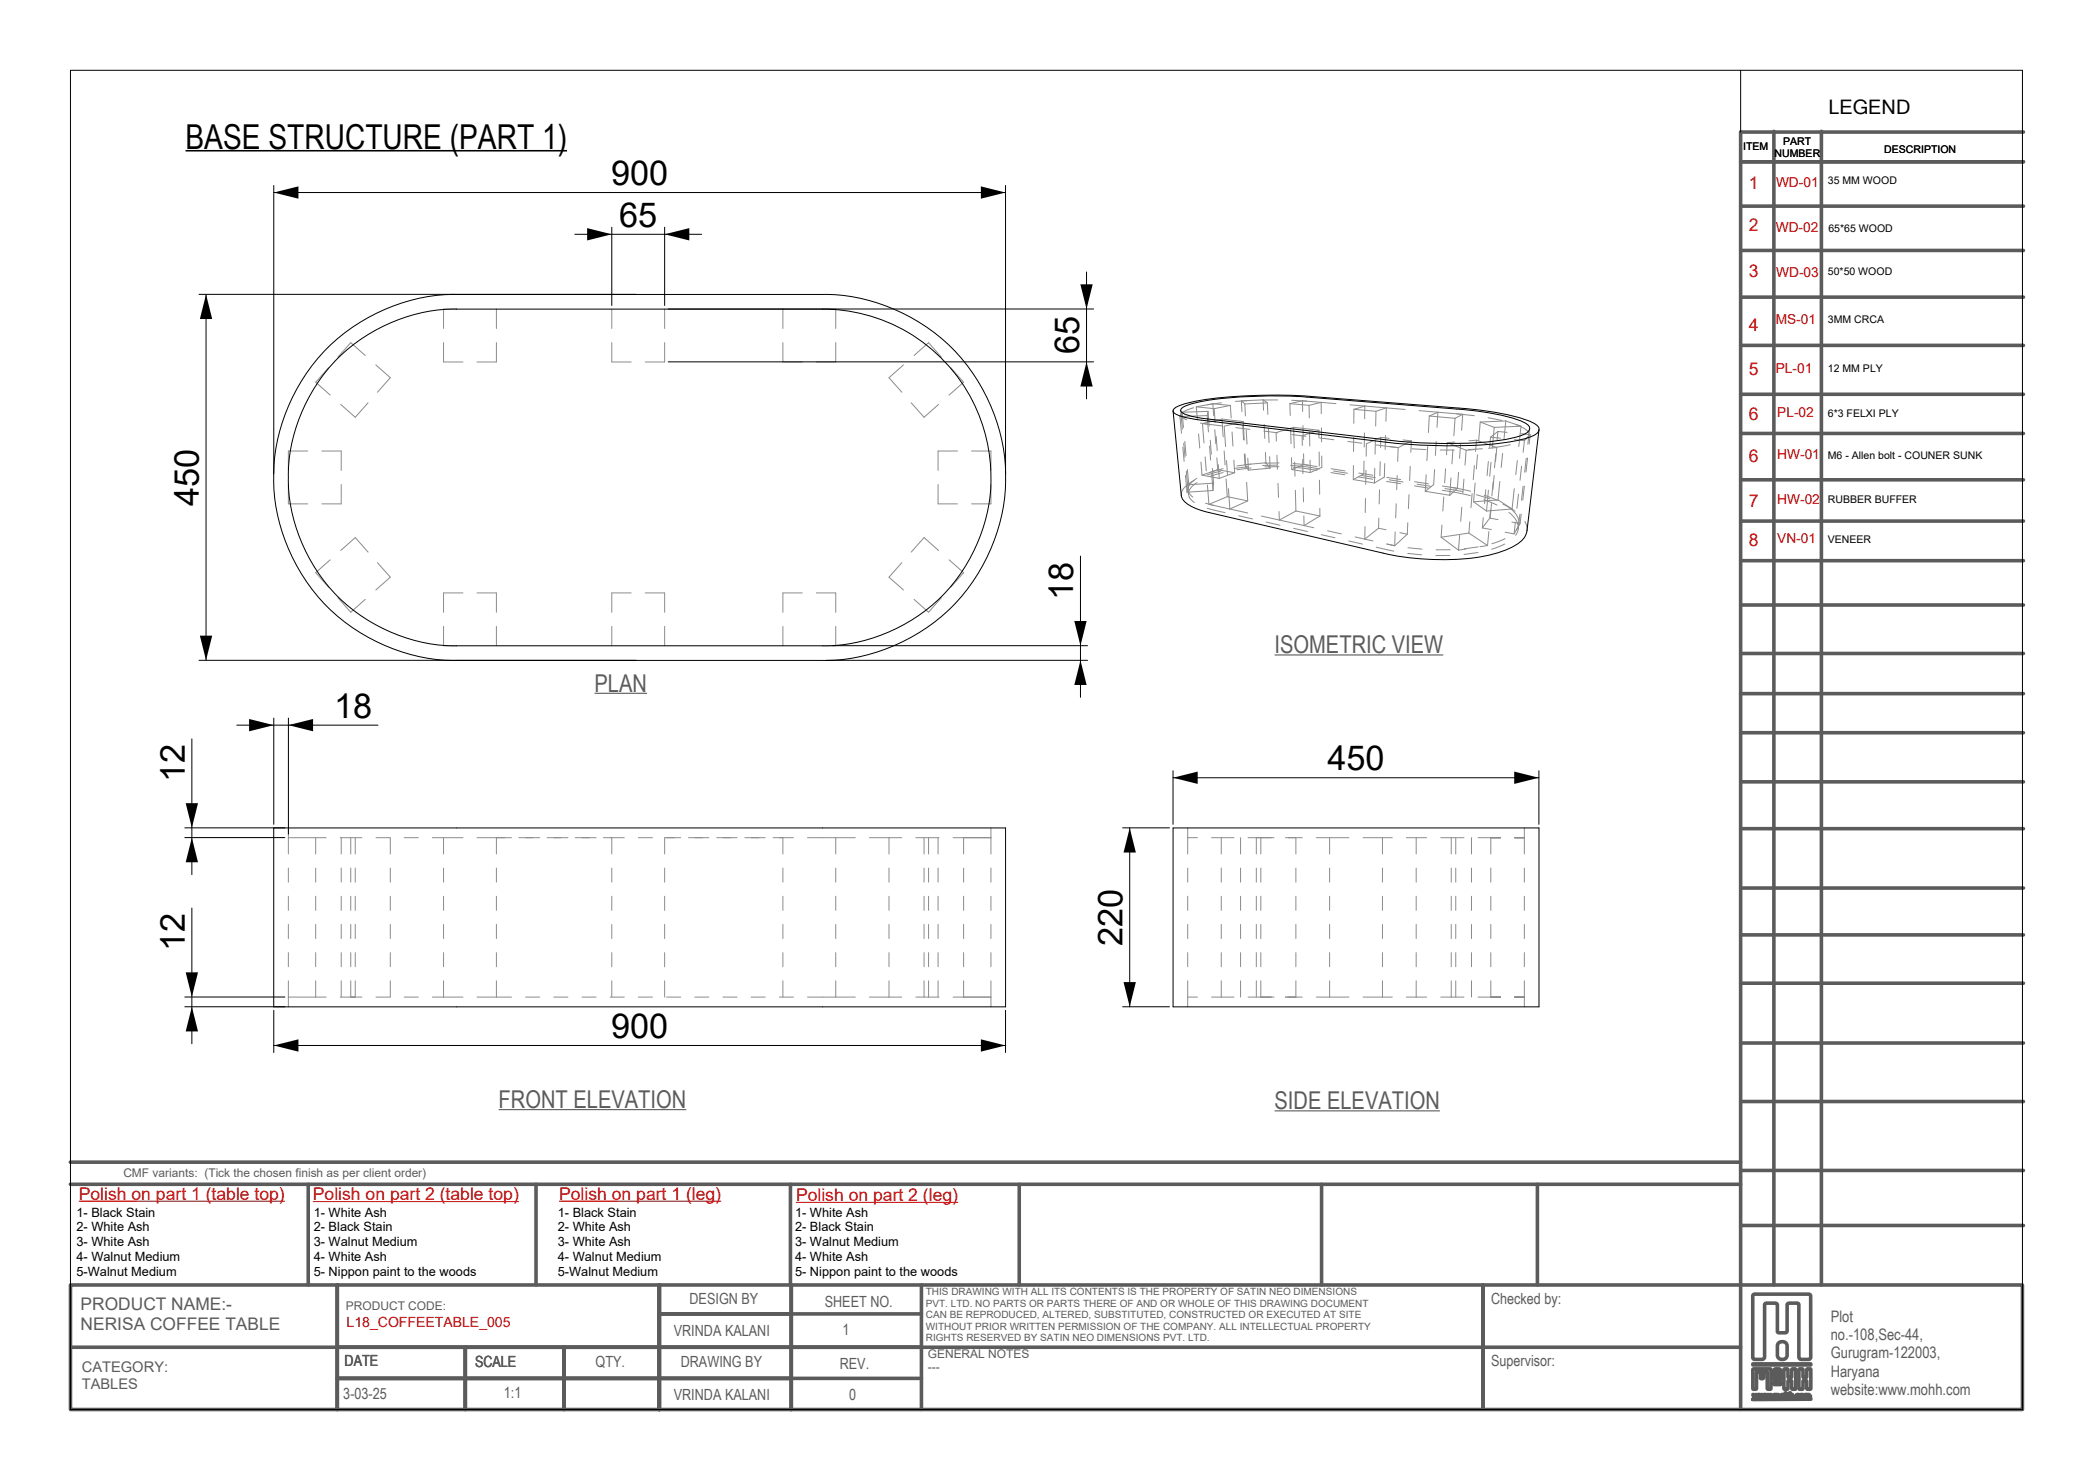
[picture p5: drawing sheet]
<svg xmlns="http://www.w3.org/2000/svg" width="297mm" height="210mm" viewBox="0 0 297 210" stroke-linecap="round" stroke-linejoin="round" font-family="sans-serif">
<!-- layer: Make2D -->
<g fill="none" stroke="#8c8c8c" stroke-width=".14">
<path d="M46.6 52.2l-1.8 2 2.1 1.9M51.8 50.4l-2-1.8-1.9 2.1M52.2 57.1l-1.8 2.1-2-1.8M53.3 51.8l2.1 1.8-1.8 2M62.9 48.6v2.8h2.8M64.8 43.9h-1.9v2.7M70.4 43.9v2.7M70.4 48.6v2.8h-2.7M86.8 43.9v2.7M86.8 48.6v2.8h2.8M94.3 43.9v2.7M94.3 48.6v2.8h-2.7"/>
<path d="M111.1 43.9v2.7M111.1 48.6v2.8h2.7M116.7 43.9h1.9v2.7M118.6 48.6v2.8h-2.8M128.2 51.8l-2 1.8 1.8 2M129.3 57.1l1.8 2.1 2.1-1.8M129.7 50.4l2.1-1.8 1.8 2.1M134.9 52.2l1.8 2-2 1.9M167.4 59.1l.3 2.4M167.5 58.2l.3 2.7M167.7 58.5l-.3 .6M167.7 58.5l.2 2.1"/>
<path d="M169.4 57.9a3.4 3.4 0 0 0-1.7 .8 .52 .52 0 0 0 .4 .7l.3 .1M169.8 57.7l2.5 .3M169.8 57.7l.1 1.9M171.3 59l-3.9 .1M171.3 59l.2 2.3M171.4 58.4l-.1 .6M171.4 58.4l.2 2.1M171.4 58.4l-3.7 .1M172.1 57.3l2.5 .2M172.1 57.3l.1 1.7M172.1 57.3l-2.3 .4M172.3 58l.1 1.9"/>
<path d="M173.3 57.1l-2 .3M173.4 59.5l3 .3M173.4 59.5l.2 2.5M173.4 59.5l-2.8 .6M174.6 57.5l-2.3 .5M174.6 57.5l.1 1.8M176.2 56.9l.4 .4M176.2 56.9v1.5M176.4 59.8l.2 2.6M176.4 59.8l-2.7 .7 .2 2.8M176.6 57.3l.1 1.7M177.3 56.8l-2 .1"/>
<path d="M179.2 56.7l-3 .2M179.2 56.7l.6 .5M179.2 56.7l.1 1.5M179.8 57.2l-3.2 .1M179.8 57.2l.1 1.6M181.3 56.7l-2 .1M183 57.3l2.8 .2M183 57.3l.1 1.6M183.3 56.8l2.2 .1M184.8 56.9l4.8 .4M184.8 56.9l-1.8 .4M184.8 56.9l.1 1.5"/>
<path d="M185.8 57.5l1.7-.4v1.6M185.8 57.5v1.8M191.6 57.4l7.8 .7M192.1 58.1l3.2 .3M192.1 58.1l1.6-.5v1.8M192.1 58.1v2M195.3 58.4l1.4-.5v1.9M195.3 58.4l-.1 2M201.4 58.3l6.2 .5M202.8 59l3.7 .3M202.8 59l1.2-.5-.1 2.1M202.8 59l-.1 2.4"/>
<path d="M206.5 59.3l-.2 2.5M206.7 58.7l2.5 .3M207.6 58.8l-1.1 .5M207.6 58.8l-.2 2.2M210.1 59.9l-.3 2.6M210.1 59.9l1.9 .7M211.2 59.3l1.9 .4M213.7 59.7l2.1 .8M213.7 59.7l-.3 2.6M213.7 59.7l-3.6 .2M40.9 68.7v2.8h2.8M43.7 64h-2.8v2.7"/>
<path d="M45.7 64h2.7v2.7M46.9 79.4l-2.1 1.8 1.8 2.1M48.4 78.1l2-1.8 1.8 2M48.4 68.7v2.8h-2.7M53.6 79.8l1.8 2.1-2.1 1.8M128 79.8l-1.8 2.1 2 1.8M133.1 68.7v2.8h2.8M133.2 78.1l-2.1-1.8-1.8 2M134.7 79.4l2 1.8-1.8 2.1M135.9 64h-2.8v2.7M137.9 64h2.7v2.7M140.6 68.7v2.8h-2.7"/>
<path d="M167.8 63.5l.2 2M168 62.9l.2 2M168.1 62.6l.2 2M168.2 67.4l.2 2.4M168.3 66.9l.4 3.2M168.5 66.6l.2 2.2M168.7 70.1a1.69 1.69 0 0 0 .8 1.2M168.7 68.8l-.3 1M169.5 68.2a2.64 2.64 0 0 0-1.9 2.1M169.8 67.9a2.13 2.13 0 0 0-1.2 1.6 1.51 1.51 0 0 0 .7 1M169.9 68.5a2.15 2.15 0 0 0-1.2 1.6M170.1 61.6l.2 2"/>
<path d="M170.3 60l1.1 .2M170.4 65.6l.2 1.8M170.6 67.4l2.4 .5M170.6 60.1l.3 2.7M170.6 60.1l2.8 .3M171 64.8l.2 2M171.1 71.4l1.2 .3M171.3 72.1l2.5 .6M171.3 68.8l.3 2.8M171.6 71.6l5.5 1.2M171.6 63.3l.2 2M171.7 62.5l.2 2"/>
<path d="M172 67.3l.1 2.3M172.1 66.4l.1 2.1M172.1 69.6l-3.7 .2M172.2 68.5l-.1 1.1M172.2 68.5l-3.5 .3M172.4 61l.1 2M172.6 61.9l.1 2M172.7 65l.1 1.6M172.8 66.6l2.4 .5M172.8 66.6l-2.2 .8M172.9 65.9l.1 2M173.2 66.8l-1.9 .6"/>
<path d="M173.6 66.5l-2 .5M173.6 67l-1.9 .6M173.7 64l.1 2M174 68l.2 2.5M174.1 65.3l.1 2M174.2 70.5l2.9 .6M174.2 70.5l-2.6 1.1M174.3 69.3l.2 2.9 2.6-1.1M174.8 61.3l.2 2M175.1 65.3l.1 1.8M175.2 67.1l-2.2 .8M175.4 60.7l2 .2"/>
<path d="M175.8 73.2l1.9 .4M176.4 60.4l.1 2M176.6 64.4l.1 1.5M176.7 65.9l.5 .8M176.7 64.4l.1 2M176.8 61l.2 2M176.9 68.4l.2 2.7M177.1 65l.1 1.7M177.2 66.2l-2 .3M177.5 65.9l-2 .2M177.5 66.4l-2 .2M179 73.2l7.4 1.7"/>
<path d="M179.4 61.2l1.9 .2M179.4 60.2l.1 2M179.6 64.2v1.5M179.6 65.7l.6 .7M179.6 65.7l-2.9 .2M179.7 74.1l1.9 .4M180 60.8l.1 2M180.2 64.8v1.6M180.2 66.4l-3 .3M181.2 66h-2M181.2 64.6l.1 2M181.4 68.6v2"/>
<path d="M181.5 65.7h-2M181.5 66.2h-2M183.2 60.9v2M183.2 66l4.1 .5M183.3 64.9v1.7M183.3 66.6l2.6 .4M183.3 61.7l2 .2M183.5 65.8l2.1 .2M183.5 66.3l3.4 .4M183.6 60.6l3.6 .4M183.6 60.6l.1 3M183.6 60.6l-2.5 .8v1.2"/>
<path d="M183.6 75l1.9 .4M183.7 65.6l.1 2M183.8 69.6l.1 2.9M183.9 72.5l3.4 .7M183.9 72.5l-2.4 1.3v-1.2M184.9 65.2v2M184.9 60.4v2M184.9 69.2l.1 2M185 64.4v1.5M185 65.9l1.9 .3M185 65.9l-1.7 .7M185 73.2l.1 1.4 2.2-1.4"/>
<path d="M185.8 61.3l.1 2M185.9 65.3v1.7M187.2 61v1.1M187.2 61l-2.4 .8v1.4M187.2 64.1v2M187.2 68.1l.1 2M187.3 72.1v1.1M187.3 62.1l2 .3M187.5 75.9l1.9 .4M187.5 60.7v2M187.6 64.7v1.6l-1.7 .7M188.4 75.3l1.9 .4"/>
<path d="M188.9 67l1.9 .4M188.9 66.5l2 .3M189.2 66.8l2 .3M191.3 62.6l2 .3M191.4 76.7l1.9 .5M192 68l3 .5M192.1 66.1l-.1 1.9M192.1 62.1v2M192.3 76.2l2.5 .5M192.8 67.7l2 .3M192.8 67.1l2 .3M193.2 67.5l2 .3"/>
<path d="M193.6 65.4l-.1 1.8-1.5 .8M193.6 61.4v2M193.7 74.7v1.8l1.9-1.6M193.8 70.7l-.1 2M193.8 66.7v2M195.1 66.4l-.1 2.1M195.2 62.4l-.1 2M195.2 63.1l3.2 .4M195.3 77.6l2.5 .6M195.6 74.9l1.1 .3M195.7 73.5l-.1 1.4M195.8 69.5l-.1 2"/>
<path d="M195.9 65.5l-.1 2M196 62.1l-2.1 .9v1.7M196 62.1l-.1 1.4M196 62.1l1.1 .1M196.5 65.8v1.9l-1.5 .8M196.6 61.8v2M196.8 77.2l1.1 .2M196.8 68.3l1.9 .3M196.8 67.7l2 .3M196.8 77.2l1 .2M197.1 68.1l2 .3M197.3 63.4l1.1 .1"/>
<path d="M198 75.5l-.1 1.9M198.1 71.5v2M198.3 67.5l-.1 2M198.4 63.5l-.1 2M198.6 75.6l1.1 .2M199.1 62.4l1.2 .1M199.7 75.8l-1.8 1.6M199.8 78.5l2 .2M199.8 74.2l-.1 1.6M199.8 77.7l2 .2M199.9 70.2v2M200.1 66.2l-.1 2"/>
<path d="M200.3 62.5l-1.9 1M200.3 62.5l-.1 1.7M200.4 63.7l2 .1M200.7 68.9l2 .3M200.7 68.3l2 .3M201.1 68.7l2 .3M202.3 69.7l3.4 .6M202.4 67.4l-.1 2.3M202.6 63.4l-.1 2M203.6 66.6l-.2 2.2-1.1 .9M203.8 62.6l-.1 2M204.4 63.8l2 .1"/>
<path d="M204.5 76.2l2.5 1.9M204.6 74.5l-.1 1.7M204.7 69.6l4 .7M204.7 69l2.1 .3M204.9 70.5l-.2 2M205 69.3l2.6 .4M205.1 66.5l-.1 2M205.4 62.8l-.1 1.7M205.4 62.8l2.7 1.1M205.8 78.8h-2M205.8 78h-2M205.9 67.8l-.2 2.5"/>
<path d="M206 69.2l2.7 .5M206.2 63.8l-.2 2M206.5 62.7l-1.1 .1M206.8 69.3l-1.1 1M207 67l-.2 2.3M207.1 76l-.1 2.1M207.3 63l-.2 2M207.4 72l-.1 2M207.7 68l-.1 2M208 77.9l-1 .2M208.1 63.9l-.2 2.1M208.4 75.6l2.7 1.8"/>
<path d="M208.4 75.6l-3.9 .6M208.6 74l-.2 1.6M208.9 70l-.2 2M209.1 71.2l1.8 1.3M209.2 66.1l-.1 1.9M209.2 63.8l-1.1 .1M209.3 68.5l-.2 2.7M209.5 70.2l1.9 .6M209.5 62.5l2.9 1M209.5 62.5l-.1 1.6M209.5 62.5h-1.1M209.7 64.5l-.2 2"/>
<path d="M209.7 78.4l-1.9 .3M209.8 77.6l-2 .3M210.4 74.9l1.2 .2M210.4 63.7l-2 .1M210.5 73.4l-.1 1.5M210.6 70.9l1.8 .8M210.6 70.2l1.9 .8M210.8 69.5l-.1 2M211.1 77.4l-1.1 .2M211.2 65.5l-.2 2M211.2 69.6l-.3 2.9M211.3 75.4l-.2 2"/>
<path d="M211.4 73.5l1.2 .2M211.4 73.5l-1 1.4M211.5 72.3l-.1 1.2M211.5 62l-.1 1.5M211.5 62l1.4 .2M211.6 65.6l-.2 2M211.7 71.4l-.2 2M211.9 68.4l-.2 1.9M212 67.5l-.2 1.9M212 60.6l-.2 3M212.3 64.4l-.2 2M212.4 63.5l-.2 2"/>
<path d="M212.4 63.5l-1.2 .1M212.6 61.2l1.3 .1M212.6 61.2l-.1 1.2M212.6 61.2l-1.1 .8M212.6 70.9l2 1.3M212.6 70.9l-3.5 .3M212.8 68.3l-.2 2.6M213.2 64.3l-.2 2M213.3 71.5l1.7 1M213.5 77.2l-1.8 .7M213.6 76.4l-1.9 .7M213.6 75.5l1.3 .2"/>
<path d="M214.1 72.7a2.74 2.74 0 0 1 1.4 2.3M214.2 72a2.56 2.56 0 0 1 1.3 2.5l-.4 .7M214.3 63.1l-1.9 .3M214.5 74.1l1.2 .2M214.6 72.2l-3.7 .3M214.9 69.3l-.3 2.9M214.9 62.4l1.4 .1M215 74.1l-.1 1.6M215.1 60.2a3.3 3.3 0 0 1 1.8 1.2 .9 .9 0 0 1-.7 1.1M215.3 65.3l-.2 2M215.5 75l-.4 .9M215.5 70.1l-.2 2"/>
<path d="M215.7 73l-.2 2M215.7 74.3l-.8 1.4M215.8 60.5l-.3 2.9M215.8 60.5l-3.8 .1M215.9 61.5l1.3 .2M215.9 72.9l-.2 1.4M215.9 66.2l-.2 1.9M216.1 69l-.2 2M216.3 69l-.2 1.9M216.3 62.5l-.2 1.7M216.4 74a2.11 2.11 0 0 1 .3 1.3M216.6 65l-.2 2"/>
<path d="M216.8 65l-.3 2M217.1 60.9l-.3 2.1M217.2 61.7l-.2 1.3M217.2 61.7l-.9 .8M47.9 84.8l1.9 2.1 2-1.9M62.9 88.9v2.7h1.9M65.7 84.1h-2.8v2.8M67.7 84.1h2.7v2.8M70.4 88.9v2.7M86.8 88.9v2.7M89.6 84.1h-2.8v2.8M91.6 84.1h2.7v2.8"/>
<path d="M94.3 88.9v2.7M111.1 88.9v2.7M113.8 84.1h-2.7v2.8M115.8 84.1h2.8v2.8M118.6 88.9v2.7h-1.9M133.6 84.8l-1.8 2.1-2.1-1.9M40.9 118.8h5.4M40.9 117.5v3.7M44.8 118.8v2.4M48.3 118.8h3.1M48.4 118.8v2.4M49.8 118.8v2.4"/>
<path d="M50.4 118.8v2.4M53.4 118.8h2M55.4 118.8v2.4M57.4 118.8h2M61.4 118.8h4.3M62.9 118.8v2.4M67.7 118.8h4.9M70.4 118.8v2.4M73.6 118.8h3M77.6 118.8h3M81.6 118.8h3M85.6 118.8h3"/>
<path d="M86.8 118.8v2.4M90.6 118.8h2M96.6 118.8h-2.3v2.4M97.7 118.8h2.9M101.7 118.8h2.9M105.7 118.8h2.9M109.7 118.8h2.9M111.1 118.8v2.4M114.6 118.8h6.8M118.6 118.8v2.4M123.4 118.8h4.6M126.2 118.8v2.4"/>
<path d="M130 118.8h3.3M131.1 118.8v2.4M131.8 118.8v2.4M133.1 118.8v2.4M135.3 118.8h5.3M136.7 118.8v2.4M140.6 117.5v3.7M168.5 118.8h1.4M168.5 117.5v3.7M171.9 118.8h3.2M173.3 118.8v2.4M176 118.8v2.4"/>
<path d="M177.1 118.8h3.7M178.3 118.8v2.4M178.9 118.8v2.4M182.4 118.8h2.4M183.9 118.8v2.4M186.8 118.8h4.6M188.7 118.8v2.4M193.4 118.8h4.2M196.2 118.8v2.4M199.6 118.8h2.9M201 118.8v2.4M204.5 118.8h3.2"/>
<path d="M205.9 118.8v2.4M206.6 118.8v2.4M208.8 118.8v2.4M209.7 118.8h3.2M211.6 118.8v2.4M214.9 118.8h1.4M216.3 117.5v3.7M40.9 123.2v2M40.9 127.2v2M40.9 131.2v2M40.9 135.2v2M40.9 139.2v3.6"/>
<path d="M44.8 123.2v2M44.8 127.2v2M44.8 131.2v2M44.8 135.2v2M44.8 139.2v2.3M48.4 123.2v2M48.4 127.2v2M48.4 131.2v2M48.4 135.2v2M48.4 139.2v2.3M49.8 123.2v2M49.8 127.2v2"/>
<path d="M49.8 131.2v2M49.8 135.2v2M49.8 139.2v2.3M50.4 123.2v2M50.4 127.2v2M50.4 131.2v2M50.4 135.2v2M50.4 139.2v2.3M55.4 123.2v2M55.4 127.2v2M55.4 131.2v2M55.4 135.2v2"/>
<path d="M55.4 139.2v2.3M62.9 123.2v2M62.9 127.2v2M62.9 131.2v2M62.9 135.2v2M62.9 139.2v2.3M70.4 123.2v2M70.4 127.2v2M70.4 131.2v2M70.4 135.2v2M70.4 139.2v2.3M86.8 123.2v2"/>
<path d="M86.8 127.2v2M86.8 131.2v2M86.8 135.2v2M86.8 139.2v2.3M94.3 123.2v2M94.3 127.2v2M94.3 131.2v2M94.3 135.2v2M94.3 139.2v2.3M111.1 123.2v2M111.1 127.2v2M111.1 131.2v2"/>
<path d="M111.1 135.2v2M111.1 139.2v2.3M118.6 123.2v2M118.6 127.2v2M118.6 131.2v2M118.6 135.2v2M118.6 139.2v2.3M126.2 123.2v2M126.2 127.2v2M126.2 131.2v2M126.2 135.2v2M126.2 139.2v2.3"/>
<path d="M131.1 123.2v2M131.1 127.2v2M131.1 131.2v2M131.1 135.2v2M131.1 139.2v2.3M131.8 123.2v2M131.8 127.2v2M131.8 131.2v2M131.8 135.2v2M131.8 139.2v2.3M133.1 123.2v2M133.1 127.2v2"/>
<path d="M133.1 131.2v2M133.1 135.2v2M133.1 139.2v2.3M136.7 123.2v2M136.7 127.2v2M136.7 131.2v2M136.7 135.2v2M136.7 139.2v2.3M140.6 123.2v2M140.6 127.2v2M140.6 131.2v2M140.6 135.2v2"/>
<path d="M140.6 139.2v3.6M168.5 123.2v2M168.5 127.2v2M168.5 131.2v2M168.5 135.2v2M168.5 139.2v3.6M173.3 123.2v2M173.3 127.2v2M173.3 131.2v2M173.3 135.2v2M173.3 139.2v2.3M176 123.2v2"/>
<path d="M176 127.2v2M176 131.2v2M176 135.2v2M176 139.2v2.3M178.3 123.2v2M178.3 127.2v2M178.3 131.2v2M178.3 135.2v2M178.3 139.2v2.3M178.9 123.2v2M178.9 127.2v2M178.9 131.2v2"/>
<path d="M178.9 135.2v2M178.9 139.2v2.3M183.9 123.2v2M183.9 127.2v2M183.9 131.2v2M183.9 135.2v2M183.9 139.2v2.3M188.7 123.2v2M188.7 127.2v2M188.7 131.2v2M188.7 135.2v2M188.7 139.2v2.3"/>
<path d="M196.2 123.2v2M196.2 127.2v2M196.2 131.2v2M196.2 135.2v2M196.2 139.2v2.3M201 123.2v2M201 127.2v2M201 131.2v2M201 135.2v2M201 139.2v2.3M205.9 123.2v2M205.9 127.2v2"/>
<path d="M205.9 131.2v2M205.9 135.2v2M205.9 139.2v2.3M206.6 123.2v2M206.6 127.2v2M206.6 131.2v2M206.6 135.2v2M206.6 139.2v2.3M208.8 123.2v2M208.8 127.2v2M208.8 131.2v2M208.8 135.2v2"/>
<path d="M208.8 139.2v2.3M211.6 123.2v2M211.6 127.2v2M211.6 131.2v2M211.6 135.2v2M211.6 139.2v2.3M216.3 123.2v2M216.3 127.2v2M216.3 131.2v2M216.3 135.2v2M216.3 139.2v3.6M40.9 141.5h5.4"/>
<path d="M48.3 141.5h3.1M53.4 141.5h2M57.4 141.5h2M61.4 141.5h4.3M67.7 141.5h4.9M74.6 141.5h2M78.6 141.5h2M82.6 141.5h2M86.6 141.5h2M90.6 141.5h2M94.6 141.5h2M98.6 141.5h2"/>
<path d="M102.6 141.5h2M106.6 141.5h2M110.6 141.5h2M114.6 141.5h6.8M123.4 141.5h4.6M130 141.5h3.3M135.3 141.5h5.3M168.5 141.5h1.4M171.9 141.5h3.2M177.1 141.5h3.7M182.4 141.5h2.4M186.8 141.5h4.6"/>
<path d="M193.4 141.5h4.2M199.6 141.5h2.9M204.5 141.5h3.2M209.7 141.5h3.2M214.9 141.5h1.4"/>
</g>
<path d="M46.4 49.4a26.3 26.3 0 0 1 18.4-7.6h51.9a26 26 0 0 1 26 25.9 26 26 0 0 1-26 26h-51.9a26 26 0 0 1-24-16 26 26 0 0 1 5.6-28.3zM47.9 50.8a24.2 24.2 0 0 1 16.9-6.9h51.9a23.9 23.9 0 0 1 23.9 23.8 23.9 23.9 0 0 1-23.9 23.9h-51.9a23.9 23.9 0 0 1-22-14.7 23.9 23.9 0 0 1 5.1-26.1zM166.5 58.3a1.77 1.77 0 0 0 1.4 .9l2.6 .4 26.2 3.1a73 73 0 0 0 17.7 0l1-.2a6.1 6.1 0 0 0 2.8-1.1l.2-.4M166.5 58.3a1.65 1.65 0 0 1 1.4-.9 54.2 54.2 0 0 1 14.4-1.3l2.5 .1 22.2 1.7a35.4 35.4 0 0 1 10.4 2l.6 .3 .3 .4 .1 .4M166.5 58.3l1.1 12a2.26 2.26 0 0 0 1.5 1.6l1.5 .6 1 .2 24.7 5.8a36.8 36.8 0 0 0 15.4 .2 8.8 8.8 0 0 0 4.5-2.3l.4-.7 .1-.4 1.7-14.3M167.6 58a6.8 6.8 0 0 1 3.3-1.1 67 67 0 0 1 14.6-.6l21.2 1.7a32.1 32.1 0 0 1 9.4 1.9l.6 .3 .3 .3a.94 .94 0 0 1-.8 1.2 30.5 30.5 0 0 1-9.8 1.2 72.1 72.1 0 0 1-9.1-.4l-27.7-3.3a4.2 4.2 0 0 1-2-.8l-.1-.2zM38.8 117.5h103.9v25.3h-103.9zM166.5 117.5h51.9v25.3h-51.9z" fill="none" stroke="#000" stroke-width=".14"/>
<!-- layer: Layer 01 -->
<path d="M11.2 170.4h29.2M44.4 170.5h29.2M79.3 170.4h23M113 170.6h23" fill="none" stroke="#c80000" stroke-width=".14"/>
<!-- layer: TAG-SYM -->
<path d="M26.3 21.4h54.2" fill="none" stroke="#000" stroke-width=".22"/>
<!-- layer: 01-TEXT-TITL -->
<g fill="none" stroke="#5b5b5b" stroke-width=".51">
<path d="M251.7 18.6v163.7M258.5 18.6v163.7M287.1 18.7h-40.1v181.3M247 23h40.1M247 29.2h40.1M247 35.5h40.1M247 42.2h40.1M247 55.9h40.1M247 49h40.1M247 79.5h40.1M247 68.1h40.1M247 61.5h40.1"/>
<path d="M247 73.9h40.1M247 92.7h40.1M247 85.8h40.1M247 98.4h40.1M247 110.9h40.1M247 117.6h40.1M247 104h40.1M247 132.6h40.1M247 126h40.1M247 139.5h40.1M247 148h40.1M247 156.3h40.1"/>
<path d="M10 164.9h237M10 168h237M43.7 168v14.3M76.1 168v14.3M112.2 168v14.3M144.6 168v14.3M187.5 168v14.3M218.2 168v14.3M247 173.9h40.1M247 166.1h40.1M10 182.3h277v17.7h-277zM10 191.1h237"/>
<path d="M47.9 195.6h82.9M47.9 182.3v17.7M66 191.1v8.9M80 191.1v8.9M93.6 182.3v17.7M93.6 186.4h37.2M112.3 182.3v17.7M130.8 182.3v17.7M210.4 182.3v17.6M248.7 198.5h8.3l-8.3 .1M248.7 193.5h8.3v.2h-8.3zM248.7 194.3l2.6-.1v2.9h-.4l-.1-.1v-2.3l-.1-.1h-.4v.9l-.1 .1h-.4v-1h-.5v2.4l-.2 .1h-.3z"/>
<path d="M248.7 197.8h.2l.1 .4 .1-.4h.1l.1 .4 .2-.4h.1l-.2 .6h-.1l-.1-.4-.2 .4h-.1zM248.8 183.7l.2-.1h7.6l.3 .1 .1 8.8-.2 .3-1.2 .1-.3-.2v-7.5l-.1-.3h-.2h-1l-.4 .1v3.8v.2l-.3 .1-1.1-.1v-4l-.4-.1h-1.1l-.3 .1v7.5l-.2 .3-.2 .1-1.2-.1-.1-.3zM249.6 197.8h.2l.1 .4 .1-.4h.1l.1 .4 .1-.4h.2l-.2 .6h-.1l-.2-.4-.1 .4h-.1zM250.5 197.8h.1l.1 .4 .2-.4h.1l.1 .4 .1-.4h.1l-.2 .6h-.1l-.1-.4-.1 .4h-.1zM251.6 196.2l.1-.1h1l.1 .2-.1 .1h-1zM251.7 194.4a.73 .73 0 0 1 1 0v1.3a.73 .73 0 0 1-1 0zM252 198l.1 .4h.1v-.4l.1-.1 .1 .5h.1v-.4M252.1 194.6l.2-.1 .1 .2v.7l-.1 .1-.3-.1zM252.3 197.8l-.5 .1-.1-.1v.6h.1v-.4M252.4 190.5a.73 .73 0 0 1 1.2 .4v1.4a.7 .7 0 0 1-.7 .6 .7 .7 0 0 1-.7-.6v-1.4zM252.8 198h.2l.1 .1-.2 .2-.1-.1zM253.2 194.2h.5v1.1l.1 .1 .5-.1v-1.1h.5v2.9h-.5v-1.1l-.5-.1-.1 .1v1.1h-.5z"/>
<path d="M253.4 198v.4h-.1v-.8h.1v.3l.2-.1 .2 .1v.5h-.1v-.3M254.1 198v.4h-.1v-.8h.1v.3l.2-.1 .1 .1v.5h-.1v-.3M254.9 197.9l.2-.1 .2 .1h-.2l-.1 .2v.2h.3a.3 .3 0 0 1-.4 0 .3 .3 0 0 1 0-.4zM255.3 194.2h.5l.1 1.1 .1 .1 .4-.1v-1.1h.6v2.9h-.6v-1.1l-.4-.1-.1 .1-.1 1.1h-.5zM255.6 198h.2v.1l-.1 .2-.2-.1zM256.4 198v.4h.2v-.4l.1-.1 .1 .5h.1v-.4M256.7 197.8l-.5 .1-.1-.1v.6h.1v-.4"/>
<circle cx="252.9" cy="198.1" r=".29"/>
<circle cx="255.7" cy="198.1" r=".29"/>
</g>
<path d="M84.4 98.4h7.4M180.9 92.9h23.9M70.8 157.4h26.6M180.9 157.6h23.4" fill="none" stroke="#5b5b5b" stroke-width=".16"/>
<!-- layer: Default -->
<g fill="none" stroke="#000" stroke-width=".14">
<path d="M10 10h277v190h-277zM247 10v8.7M38.9 26.3v40.9M38.9 27.3h103.8M81.6 33.2h18M86.8 32.2v11.1M94.3 32.2v11.1M142.7 26.3v40.9M154.2 38.6v18M28.2 41.8h62.1M29.2 41.8v51.9M94.8 43.8h60.4"/>
<path d="M94.8 51.3h60.4M153.3 78.9v20M28.2 93.7h62.1M117.2 93.7h37.1M118.2 91.6h36.1M26.2 117.5h14.2M26.2 118.8h14.2M27.2 104.8v19.3M33.6 102.9h20M38.9 101.9v15.1M40.9 101.9v16.4M159.3 117.5h6.7"/>
<path d="M160.3 117.5v25.3M166.5 109.3v7.7M166.5 110.3h51.9M218.4 109.3v7.7M27.2 128.8v19.3M26.2 142.8h14.2M26.2 141.4h14.2M38.9 143.3v6M38.9 148.3h103.8M142.7 143.3v6M159.3 142.8h6.7"/>
</g>
<g fill="#000">
<path d="M38.9 27.3l3.5-.9v1.8zM83.3 32.4l3.5 .8-3.5 .9zM94.3 33.2l3.5-.8v1.7zM139.2 26.4l3.5 .9-3.5 .9zM29.2 41.8l.9 3.5h-1.7zM153.3 40.3h1.8l-.9 3.5zM154.2 51.3l.9 3.5h-1.8zM28.4 90.2h1.7l-.9 3.5zM152.5 88.1h1.7l-.9 3.5zM153.3 93.7l.9 3.5h-1.7zM26.4 114h1.7l-.9 3.5zM27.2 118.8l.9 3.5h-1.7z"/>
<path d="M35.4 102l3.5 .9-3.5 .9zM40.9 102.9l3.5-.9v1.8zM160.3 117.5l.9 3.5h-1.8zM166.5 110.3l3.5-.8v1.7zM214.9 109.5l3.5 .8-3.5 .9zM27.2 142.8l.9 3.5h-1.7zM26.4 137.9h1.7l-.9 3.5zM38.9 148.3l3.5-.8v1.7zM139.2 147.5l3.5 .8-3.5 .9zM159.4 139.3h1.8l-.9 3.5z"/>
</g>
<g font-size="4.9">
<text x="26.3" y="21.1">BASE STRUCTURE (PART 1)</text>
<text x="86.7" y="26.3">900</text>
<text x="87.9" y="32.2">65</text>
<text x="153.1" y="50.3" transform="rotate(-90 153.1 50.3)">65</text>
<text x="28.2" y="71.8" transform="rotate(-90 28.2 71.8)">450</text>
<text x="152.3" y="85.1" transform="rotate(-90 152.3 85.1)">18</text>
<text x="47.4" y="101.8">18</text>
<text x="26.2" y="111" transform="rotate(-90 26.2 111)">12</text>
<text x="188.4" y="109.3">450</text>
<text x="26.2" y="135" transform="rotate(-90 26.2 135)">12</text>
<text x="159.3" y="134.2" transform="rotate(-90 159.3 134.2)">220</text>
<text x="86.7" y="147.3">900</text>
</g>
<g font-size="3.5" fill="#5b5b5b">
<text x="180.9" y="92.7">ISOMETRIC VIEW</text>
<text x="84.4" y="98.2">PLAN</text>
<text x="70.8" y="157.2">FRONT ELEVATION</text>
<text x="180.9" y="157.4">SIDE ELEVATION</text>
</g>
<text font-size="2.8" x="259.5" y="16.1">LEGEND</text>
<g font-size="2.5" fill="#c80000">
<text x="248.2" y="26.8">1</text>
<text x="248.2" y="32.8">2</text>
<text x="248.2" y="39.4">3</text>
<text x="248.2" y="47">4</text>
<text x="248.2" y="53.2">5</text>
<text x="248.2" y="59.6">6</text>
<text x="248.2" y="65.6">6</text>
<text x="248.2" y="71.9">7</text>
<text x="248.2" y="77.5">8</text>
<text x="11.2" y="170.2">Polish on part 1 (table top)</text>
<text x="44.4" y="170.3">Polish on part 2 (table top)</text>
<text x="79.3" y="170.2">Polish on part 1 (leg)</text>
<text x="113" y="170.4">Polish on part 2 (leg)</text>
</g>
<g font-size="2.5" fill="#5b5b5b">
<text x="11.4" y="185.9">PRODUCT NAME:-</text>
<text x="11.4" y="188.7">NERISA COFFEE TABLE</text>
</g>
<g font-size="2.2" fill="#5b5b5b">
<text x="97.8" y="185.1">DESIGN BY</text>
<text x="117" y="185.4">SHEET NO.</text>
<text x="211.6" y="185.1">Checked by:</text>
<text x="95.6" y="189.6">VRINDA KALANI</text>
<text x="119.6" y="189.5">1</text>
<text x="259.8" y="187.6">Plot</text>
<text x="259.8" y="190.1">no.-108,Sec-44,</text>
<text x="48.9" y="193.8">DATE</text>
<text x="67.4" y="193.9">SCALE</text>
<text x="84.5" y="193.9">QTY.</text>
<text x="96.6" y="193.9">DRAWING BY</text>
<text x="119.2" y="194.3">REV.</text>
<text x="211.6" y="193.8">Supervisor:</text>
<text x="259.8" y="192.7">Gurugram-122003,</text>
<text x="259.8" y="195.3">Haryana</text>
<text x="259.8" y="197.9">website:www.mohh.com</text>
<text x="48.7" y="198.4">3-03-25</text>
<text x="71.5" y="198.3">1:1</text>
<text x="95.6" y="198.6">VRINDA KALANI</text>
<text x="120.5" y="198.7">0</text>
</g>
<g font-size="2.1" fill="#5b5b5b">
<text x="11.6" y="194.7">CATEGORY:</text>
<text x="11.6" y="197">TABLES</text>
</g>
<text font-size="2" fill="#c80000" x="49.2" y="188.2">L18_COFFEETABLE_005</text>
<g font-size="1.9" fill="#c80000">
<text x="252" y="26.6">WD-01</text>
<text x="252" y="32.9">WD-02</text>
<text x="252" y="39.3">WD-03</text>
<text x="252" y="46">MS-01</text>
<text x="252" y="52.9">PL-01</text>
<text x="252.2" y="59.2">PL-02</text>
<text x="252.2" y="65.2">HW-01</text>
<text x="252.2" y="71.5">HW-02</text>
<text x="252.2" y="77.1">VN-01</text>
</g>
<g font-size="1.8">
<text x="10.9" y="172.6">1- Black Stain</text>
<text x="44.5" y="172.6">1- White Ash</text>
<text x="79.2" y="172.6">1- Black Stain</text>
<text x="112.8" y="172.6">1- White Ash</text>
<text x="10.9" y="174.7">2- White Ash</text>
<text x="10.9" y="176.8">3- White Ash</text>
<text x="10.9" y="178.9">4- Walnut Medium</text>
<text x="44.5" y="174.7">2- Black Stain</text>
<text x="44.5" y="176.8">3- Walnut Medium</text>
<text x="44.5" y="178.9">4- White Ash</text>
<text x="79.2" y="174.7">2- White Ash</text>
<text x="79.2" y="176.8">3- White Ash</text>
<text x="79.2" y="178.9">4- Walnut Medium</text>
<text x="112.8" y="174.7">2- Black Stain</text>
<text x="112.8" y="176.8">3- Walnut Medium</text>
<text x="112.8" y="178.9">4- White Ash</text>
<text x="10.9" y="181">5-Walnut Medium</text>
<text x="44.5" y="181">5- Nippon paint to the woods</text>
<text x="79.2" y="181">5-Walnut Medium</text>
<text x="112.8" y="181">5- Nippon paint to the woods</text>
</g>
<g font-size="1.7" fill="#5b5b5b">
<text x="17.5" y="167">CMF variants: (Tick the chosen finish as per client order)</text>
<text x="49.1" y="185.8">PRODUCT CODE:</text>
<text x="131.7" y="192.6">GENERAL NOTES</text>
<text x="131.7" y="194.5">---</text>
</g>
<g font-size="1.5">
<text x="247.4" y="21.3">ITEM</text>
<text x="251.8" y="22.3">NUMBER</text>
<text x="253.1" y="20.6">PART</text>
<text x="267.4" y="21.7">DESCRIPTION</text>
<text x="259.4" y="26.2">35 MM WOOD</text>
<text x="259.5" y="32.9">65*65 WOOD</text>
<text x="259.4" y="39">50*50 WOOD</text>
<text x="259.4" y="45.8">3MM CRCA</text>
<text x="259.4" y="52.8">12 MM PLY</text>
<text x="259.4" y="59.1">6*3 FELXI PLY</text>
<text x="259.4" y="65.1">M6 - Allen bolt - COUNER SUNK</text>
<text x="259.4" y="71.4">RUBBER BUFFER</text>
<text x="259.4" y="77">VENEER</text>
</g>
<g font-size="1.4" fill="#5b5b5b">
<text x="131.4" y="183.8">THIS DRAWING WITH ALL ITS CONTENTS IS THE PROPERTY OF SATIN NEO DIMENSIONS</text>
<text x="131.4" y="185.4">PVT. LTD. NO PARTS OR PARTS THERE OF AND OR WHOLE OF THIS DRAWING DOCUMENT</text>
<text x="131.4" y="187">CAN BE REPRODUCED, ALTERED, SUBSTITUTED, CONSTRUCTED OR EXECUTED AT SITE</text>
<text x="131.4" y="188.7">WITHOUT PRIOR WRITTEN PERMISSION OF THE COMPANY. ALL INTELLECTUAL PROPERTY</text>
<text x="131.4" y="190.3">RIGHTS RESERVED BY SATIN NEO DIMENSIONS PVT. LTD.</text>
</g>
</svg>
